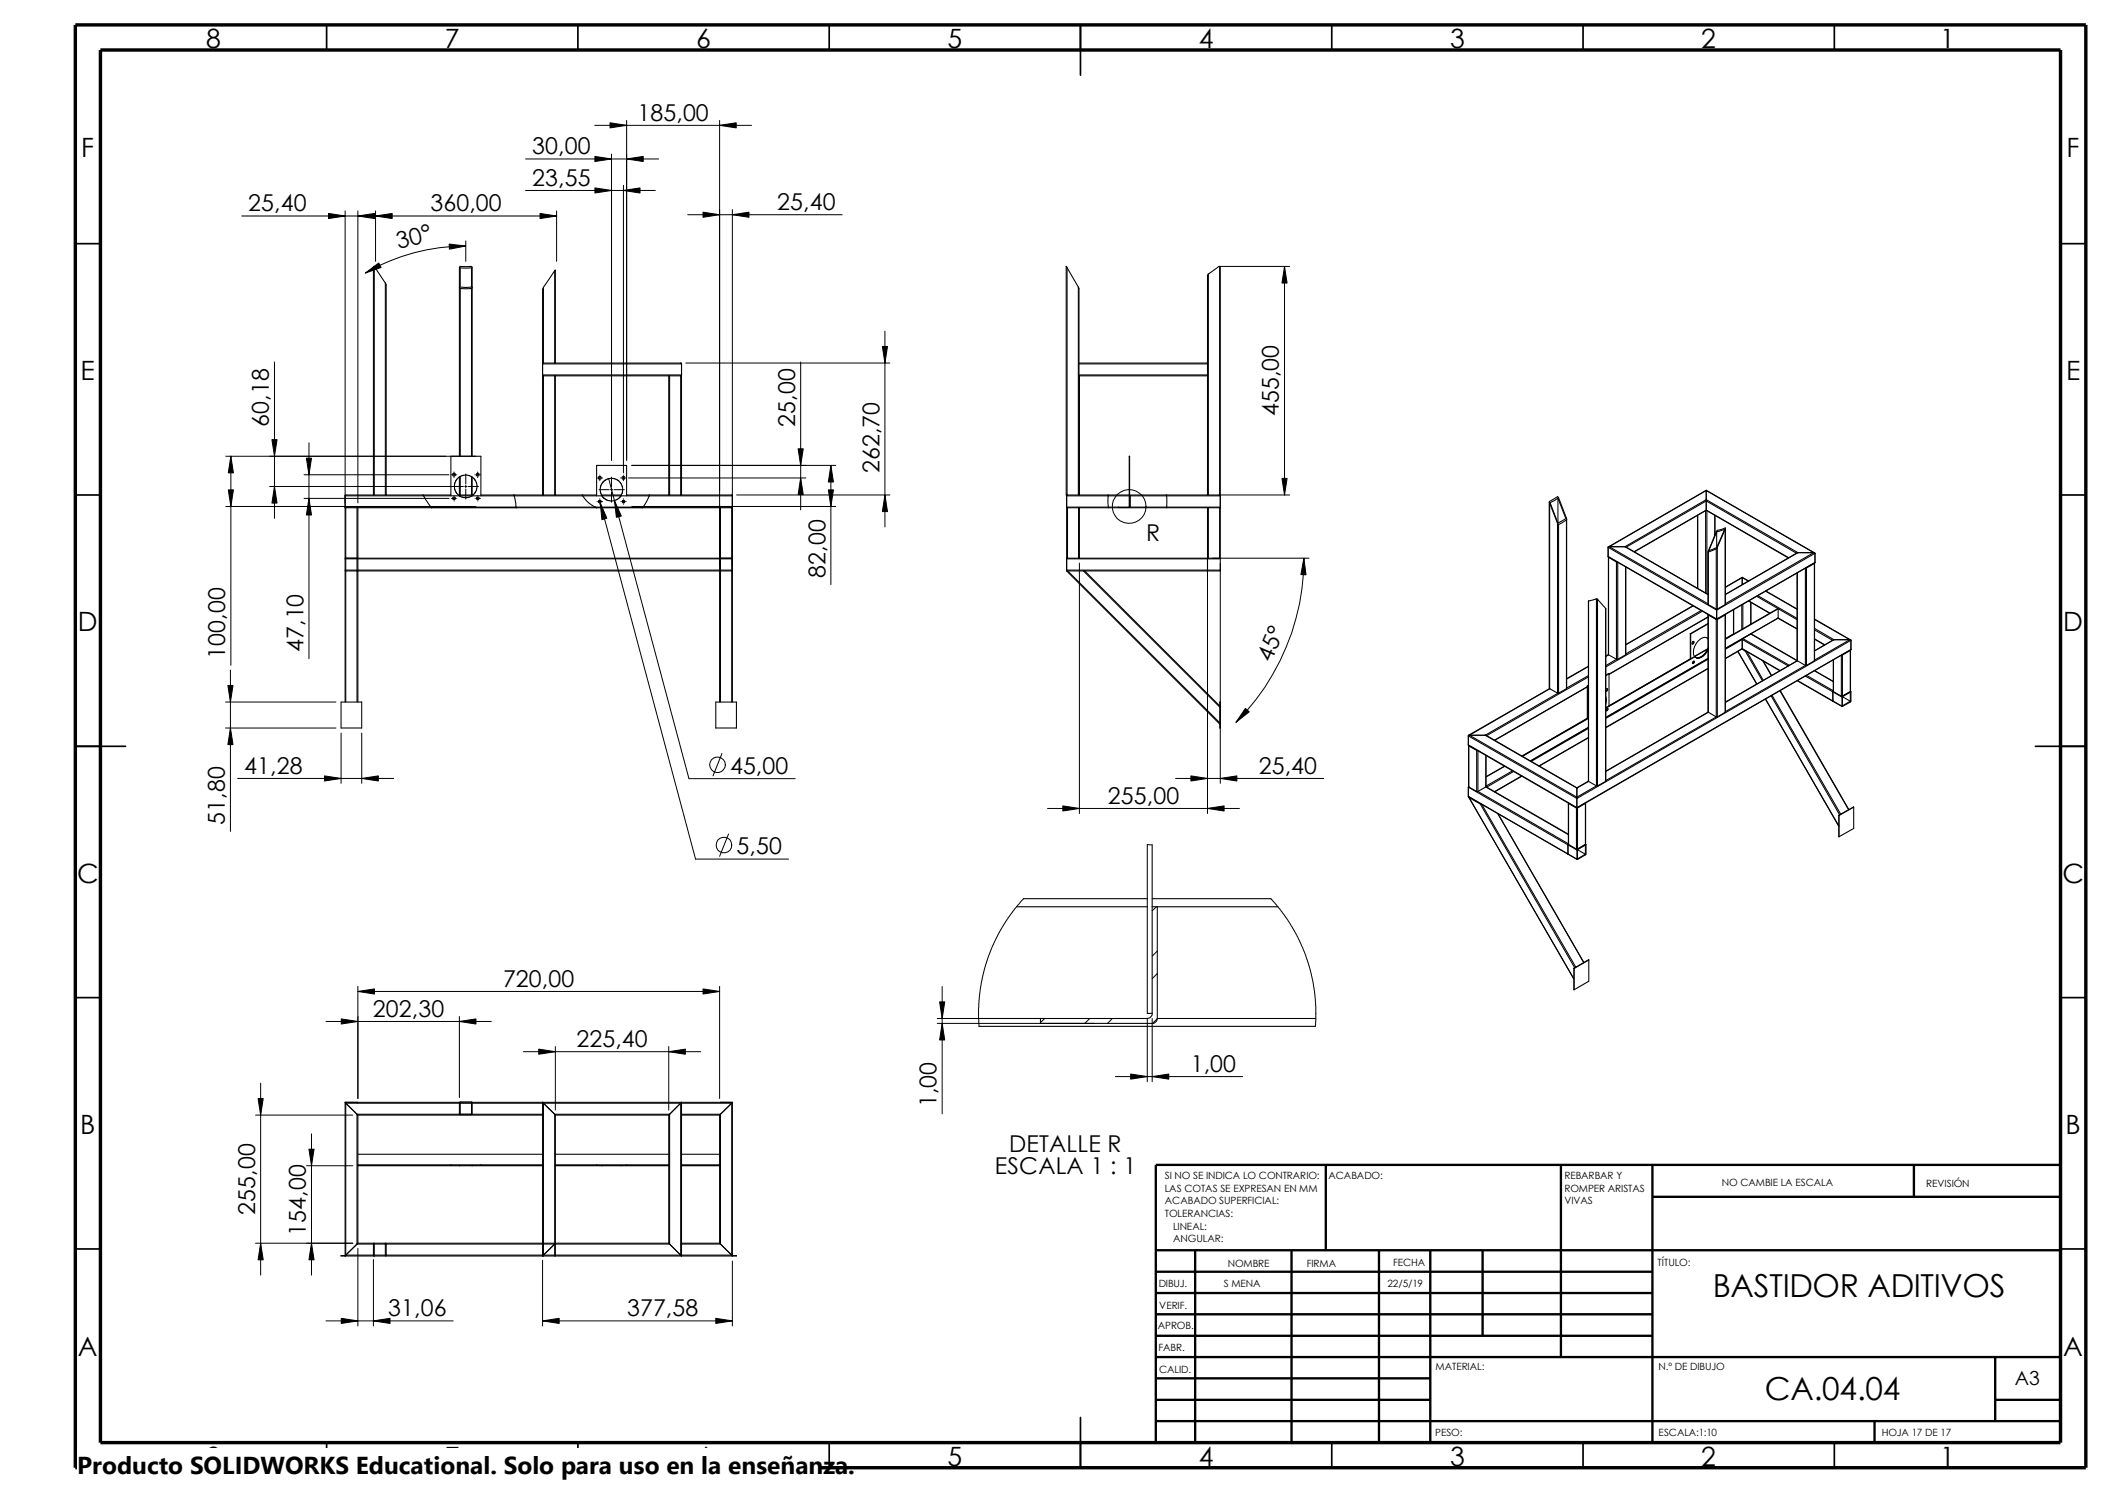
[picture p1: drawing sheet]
<svg xmlns="http://www.w3.org/2000/svg" width="420mm" height="297mm" viewBox="0 0 420 297" stroke-linecap="round" stroke-linejoin="round" font-family="sans-serif">
<g fill="none" stroke="#000" stroke-width=".34">
<path d="M65 5v4.9M115 5v4.9M165 5v4.9M215 5v9.9M265 5v4.9M315 5v4.9M365 5v4.9M15 48.5h5M410 48.5h5M15 98.5h5M410 98.5h5M15 148.5h10"/>
<path d="M405 148.5h10M15 198.5h5M410 198.5h5M15 248.5h5M410 248.5h5M65 287v5M115 287v5M165 287v5M215 282v10M265 287v5M315 287v5M365 287v5"/>
</g>
<g fill="none" stroke="#000" stroke-width=".47">
<path d="M263.8 231.7v17M310.6 231.7v38.3M328.8 231.7v55.3M328.8 238.1h81.2M380.8 231.7v6.4M410 231.7h-180v55.3M230 257.2h98.8M230 253h98.8M230 248.7h180M237.8 248.7v38.3M257 248.7v38.3M274.4 248.7v38.3"/>
<path d="M284.6 248.7v38.3M295 248.7v17M230 278.5h54.6M230 270h180M230 274.2h54.6M230 265.7h98.8M230 261.5h98.8M397 278.5h13M397 270v12.7M230 282.7h180M373 282.7v4.3"/>
</g>
<path d="M15 5h400v287h-400zM20 9.9h390v277.1h-390z" fill="none" stroke="#000" stroke-width=".68" stroke-linecap="butt"/>
<g fill="none" stroke="#000" stroke-width=".21">
<path d="M74.5 53h-.2v45.5M74.5 53h.1M74.5 53v45.5M74.5 53l2.2 3.3M76.7 56.3l.1 .3v41.9M76.7 56.3v42.2M91.4 57.1l.2 .3M91.4 57.1v-3.8l.1-.3h2.4v.1v4M91.4 57.1v33.7M91.6 57.4h2.2M91.6 53.3h2.2v3.8h-2.2zM91.6 57.4v33.4"/>
<path d="M93.8 57.4v33.4M93.9 57.1l-.1 .3M93.9 57.1v33.7M108.1 57.1l-.2 .4v14.7h.2M108.1 57.1v15.1M110.4 53.8l-2.3 3.3M110.4 53.8l.1-.1v18.5M110.4 53.8v18.4M212.1 53l.2 .3v45.2h-.2zM212.3 53.3l2.2 3.8M214.5 57.1l.2 .2v41.2M214.5 57.1v41.4"/>
<path d="M240.4 54.5l-.2 .4v43.6M240.4 54.5v44M242.7 53l-2.3 1.5M242.7 53h.1M242.7 53v45.5M242.8 53v45.5h-.1M242.8 53h.1M107.9 74.6l.2 .2M107.9 72.4v2.2M107.9 72.4h27.7M107.9 74.6h27.7M108.1 74.8h-.2v23.7"/>
<path d="M108.1 72.2l-.2 .2M108.1 74.8v23.7M108.1 74.8h2.3M108.1 72.2h2.3M110.4 74.8h.1M110.4 72.2h.1M110.4 74.8v23.7M110.5 72.2h25l.1 .2M110.5 74.8v23.7M110.5 74.8h22.6M133.1 74.8h.1M133.1 74.8v23.7"/>
<path d="M133.2 74.8v23.7M133.2 74.8h2.2M135.4 74.8h.2v23.7M135.4 74.8v23.7M135.6 74.6l-.2 .2M135.6 72.4v2.2M214.7 74.8h.1M214.7 72.4h25.5M214.7 74.6h25.5M214.7 72.2h25.5M214.8 74.8h25.4M214.8 74.8v23.7"/>
<path d="M68.7 98.6v2.3M68.7 98.6h77M68.8 98.5l-.1 .1M68.8 98.5h5.5M74.3 98.5h.2M74.5 98.5h2.2M76.7 98.5h.1M76.8 98.5h12.9M84.2 98.5l1.7 2.5M89.7 98.6v-7.8h6v7.8M91.2 98.5h.2M91.4 94.9v3.6"/>
<path d="M91.4 98.5h.2M91.6 98.5h2.2M91.6 94.8v3.7M92.7 94.5l.7 .1 .8 .5 .5 .8 .2 .6v.7l-.4 .9-.6 .5-1 .4-1-.1-.6-.3-.6-.7-.3-.7 .1-1.1 .3-.7 .9-.7 1-.2M93.8 98.5h.1M93.8 94.8v3.7M93.9 94.9v3.6M93.9 98.5h.2M95.7 98.5h12.2M102.3 98.5l.4 2.5M107.9 98.5h.2M108.1 98.5h2.3"/>
<path d="M110.4 98.5h.1M110.5 98.5h8.2M115.9 98.5a5.5 5.5 0 0 0 2.8 2.5M118.7 98.6v-6h6v6M119.7 98.5h4M119.8 98.6l.7 .8 .9 .3 1.2-.2 1-.9M123.5 98.6l.4-.8v-.8l-.3-.7-1-1-1.3-.1-1.1 .5-.7 .9-.1 1.1 .4 .9M124.7 98.5h8.4M129.2 98.5l-.8 1.7-.6 .8M133.1 98.5h.1M133.2 98.5h2.2M135.4 98.5h.2"/>
<path d="M135.6 98.5h10M145.6 98.5l.1 .1M145.7 98.6v2.3M212.2 98.6h12.5M212.2 98.6v2.3M220.5 98.5v2.5M224.7 98.5h-12.4l-.1 .1M224.7 90.8v10zM224.7 98.6h18.1M224.7 98.5h18M224.9 98.6v2.3M232.1 98.5a5.1 5.1 0 0 1 0 2.4v.1"/>
<path d="M242.7 98.5l.1 .1M242.8 98.6v2.3M308.2 99.9l.1 37.1M310 99.1l1.5 4.1-1.5 .9M310 99.1l-1.6 .9 1.6 4.1M310 99.1v5M339.5 99.4v.3M339.5 97.5v.1M339.5 97.5l-19.5 11.3M339.5 97.5l21.5 12.5M339.5 99.7l-15.9 9.1M339.5 99.7l18 10.4"/>
<path d="M339.5 99.4l-16.2 9.4M339.5 97.6l-19.3 11.2M339.5 97.6v1.8M339.5 99.7v1.8M339.5 99.4l18.2 10.5M339.5 97.6l21.3 12.3M68.7 100.9l.1 .1M68.7 100.9h77M68.8 101h-.1v10h.1M68.8 111l-.1 .1v2.4l.1 .1M68.8 113.6h-.1v26.1M68.8 101v10"/>
<path d="M68.8 111.2h2.2v2.2h-2.2zM68.8 113.6v26.1M68.8 101h2.2M68.8 111h2.2M68.8 113.6h2.2M71 111h.2M71 101h.2M71 111l.2 .2M71 113.6h.2M71 101v10M71 113.6v26.1M71.2 113.4l-.2 .2"/>
<path d="M71.2 101v10M71.2 111.2v2.2M71.2 113.6v26.1M71.2 101h72M71.2 111h72M71.2 111.2h72M71.2 113.4h72M71.2 113.6h72M85.8 101h16.9M118.6 101h9.2M143.2 101h.1M143.2 111h.1"/>
<path d="M143.2 113.4l.1 .2M143.2 113.6h.1M143.2 101v10M143.2 111.2v2.2M143.2 113.6v26.1M143.3 111l-.1 .2M143.3 111.2h2.3v2.2h-2.3zM143.3 101v10M143.3 113.6v26.1M143.3 101h2.3M143.3 111h2.3M143.3 113.6h2.3"/>
<path d="M145.6 101h.1v10h-.1M145.6 111l.1 .1v2.4l-.1 .1M145.6 113.6h.1v26.1M145.6 101v10M145.6 113.6v26.1M145.7 100.9l-.1 .1M212.2 100.9l.2 .1M212.2 113.4l.2 .2M212.2 111.2v2.2M212.2 111.2h30.6M212.2 113.4h30.6M212.4 101h-.2v10h.2"/>
<path d="M212.4 111l-.2 .2M212.4 101h2.2M212.4 111h2.2M212.4 101v10M212.4 113.6h-.2l30.5 30.5M212.4 113.6h3.2M212.4 113.6l30.3 30.2M214.6 101h.2M214.6 111h.2M214.6 101v10M214.8 101h25.4M214.8 101v10"/>
<path d="M214.8 111h25.4M215.6 113.6h.2M215.6 113.6l27.1 27.1M215.8 113.6l26.9 26.9M222.5 100.9h2.4M224.7 100.8v.1h-12.5M224.9 100.9h17.9M240.2 101h.2M240.2 111h.2M240.2 111v2.6M240.2 101v10M240.4 101h2.3"/>
<path d="M240.4 101v10M240.4 111h2.3M242.7 101h.1v10M242.7 111h.1M242.7 101v10M242.8 100.9l-.1 .1M242.8 111v.2M242.8 113.4v.2h-27M242.8 111.2v2.2M308.3 100.1l1.6 4M308.3 100.1v-.4l1.6-.9 1.8 4.3v.3M308.3 100.1v36.9"/>
<path d="M309.9 104.1l.2 .3M309.9 104.1v33.8M310.1 104.4v33.5M311.7 103.4l-1.6 1M311.7 103.4v33.6M311.7 103.3v33.6M316.1 119.5l-.1 35.9M316.1 119.5v35.9M317.5 119.2h.3M317.5 119.2l-1.4 .3M317.5 119.2h.1M317.6 119.2h.2"/>
<path d="M317.6 119.2v37.1M317.8 119.2v37.1M317.8 119.2h.1M317.8 119.2l1.6 1.8M320 110.7v.1M320 108.9v1.8M320 108.9l21.5 12.5M320 110.7l21.5 12.4M320 110.8v.1M320 110.8v19.5M320 110.8l21.5 12.4M320 110.9l1.6 .9"/>
<path d="M320 110.9v19.4M320.2 108.8l-.2 .1M320.2 108.8l19.6 11.3M320.2 108.8h3.1M321.6 111.8h.2M321.6 111.8v19.3M321.9 111.8v19.3M323.3 108.8h.2M323.3 108.8l16.5 9.5M323.4 112.7v17.6M323.5 112.8l-.1 17.5M323.5 108.8l16.3 9.4"/>
<path d="M337.7 102.5v14.5M337.8 102.5v14.6M339.3 101.6v16.3M339.4 101.6h.1M339.5 101.5h.1M339.5 101.5l-14.3 8.3M339.5 101.5l16.3 9.5M339.5 101.5l-14.3 8.2M339.5 101.5l16.4 9.5M339.6 101.6v16.5M339.8 109.8l.1 10.5M339.9 109.8v10.5"/>
<path d="M341.2 102.5v4M341.2 102.5v3.9M341.5 109.2l-1.6 .6M341.5 109.2v12M341.5 105.8l-1.5 3.8 1.5-.7M341.5 105.8l1.6-.5-1.6 3.6M341.5 105.8v3.1M341.7 108.9l-.2 .3M341.7 108.9v12.3M343.2 105.3l.1-.3-1.8 .6-1.7 4.1 .1 .1M343.2 105.3l-1.5 3.6M343.2 105.3v15"/>
<path d="M343.3 105.1l-.1 15.2M346.6 114.9h.1M346.6 114.9l1.3 .7-1.3-.7M346.6 114.9l-3.3 1.9M346.6 114.9v1.4M347.9 119.5l4.2 2.5M348.3 119.8v4.4M348.4 119.8v4.4M349.5 118.6l8 4.7M349.7 118.5l7.8 4.5M351.3 117.6l6.2 3.6M357.5 110l-14.2 8.2"/>
<path d="M357.5 114v17.4M357.6 114v17.4M357.7 109.9l-.2 .1M357.7 109.9l-14.4 8.4M357.7 109.9h3.1M359.4 113h-.2v19.4M359.4 113v19.4M360.8 109.9l.3 .2M360.8 109.9l-17.5 10.2M361 112.1l-1.6 .9M361 112.1v19.3M361 112v.1"/>
<path d="M361 112v19.4M361 112l-19.5 11.2M361.1 111.9l-.1 .1M361.1 110.1l-19.6 11.3M361.1 111.9l-19.6 11.2M361.1 110.1v1.8M67.9 139.7h4.1v5.1h-4.1zM142.4 139.7h4.1v5.1h-4.1zM242.7 139.7l.1 5.1zM308.3 137l-16.1 9.3M308.3 137l1.6 .9M308.4 137l-16 9.3"/>
<path d="M309.9 137.9h.2M309.9 137.9l-14.4 8.4M311.7 137l-1.6 .9M311.7 136.9v.1M315.8 136.4v6.6M315.8 136.4l.1 .1M315.9 136.5v6.4M316 132.6l-4.3 2.5M316 132.5l-4.3 2.5M316 134.4l-4.3 2.5M316 134.7l-20.2 11.6M316 136.4l-.1 .1"/>
<path d="M316 136.3l-.2 .1M319.4 121v34.4M319.5 138.6v1.4M319.5 138.8v.8M319.8 137l-.1 .3-.2 .2a.25 .25 0 0 0 .3-.1 .25 .25 0 0 0-.1-.4l-.2 .2M320 130.2l-.5 .3M320 130.3l-.5 .3M320 130.3l1.6 .8M320.1 134l-.6 .4M320.1 134v6.5M320.1 134l-.6 .3M321.6 131.1h.3"/>
<path d="M321.6 131.1l-2.1 1.3M323.4 130.3l-1.5 .8M336.3 131.1l-16.2 9.3M336.3 126.1h.1M336.3 126.1v5M336.4 126.1v5M336.8 127.7l.1-.1a.27 .27 0 0 1 .1 .3 .27 .27 0 0 1-.4 .2zM336.8 131.6l.2-.1a.23 .23 0 0 1 0 .4 .23 .23 0 0 1-.3 0zM336.8 120.5l-13.3 7.7M336.9 120.5l-13.4 7.8M336.9 127.6l-.1 .4-.1 .1M337 131.5l-.3 .5"/>
<path d="M337 131.5v.3l-.3 .2M337.2 130.6l-17.7 10.2M337.2 130.6h.1M337.2 130.6l-17.7 10.3M337.4 130.8a2.2 2.2 0 0 0 2.4-1.7 2.42 2.42 0 0 1-2.2 1.8zM338.5 121.5l-15 8.6M338.7 121.6l-19.2 11.1M339.6 126.9l.2 .2M339.7 129.1l-2.5 1.5M339.8 129.1l-2.7 1.5M339.8 122.3l.1 19.4M339.8 129.3a2.45 2.45 0 0 1-2.1 1.6l-.5-.3"/>
<path d="M339.8 127a1.43 1.43 0 0 0-2.1 .7 2.47 2.47 0 0 0-.5 2.9M339.8 128.9a2.48 2.48 0 0 1-2.3 1.9h-.1M339.8 122.7l-19.7 11.5M339.8 133l-20.3 11.8M339.8 131l-20.3 11.7M339.8 131.1l-20.3 11.8M339.8 133l-20.3 11.7M339.8 124.1l-3.4 2M339.8 124l-3.5 2.1M339.9 122.2v.1M339.9 122.3l1.6 .9M339.9 122.3v19.4"/>
<path d="M339.9 120.3l1.6 .9M341.5 123.2h.2M341.5 121.2h.2M341.5 123.2v19.4M341.5 121.2v.2M341.5 123.1v.1M341.5 121.4v1.7M341.7 123.2v19.4M343.2 122.3l-1.5 .9M343.2 122.3v19.4M343.2 120.3l-1.5 .9M343.3 122.2l-.1 .1"/>
<path d="M343.3 122.3l-.1 19.4M344.9 121.3v4.8M344.9 126.1l-1.6 .9M344.9 121.2v4.9M345.7 129.6l3.8 6.5M345.8 129.6l3.7 6.5M346.5 120.4v4.8M346.6 129.1l.6 .4M346.6 127.1v.1M346.6 129l7.5 4.4M346.6 129l-3.3 2M346.6 127.2l-3.3 2"/>
<path d="M346.6 127.2l9.2 5.3M346.6 129l7.6 4.4M346.6 127.2v1.8M346.7 127h.1M346.8 120.2v4.9M346.8 127h.1M346.8 127l9.2 5.3M347.2 129.5h.2M347.2 129.5l3.4 5.9M347.6 129.6l3.2 5.7M348.3 126.1h.1M348.3 126.1l10.9 6.3"/>
<path d="M348.3 126.1l-1.5 .9M348.4 126.1h-.1M348.4 126.1l9.1 5.3M350.7 131.4l1.7 3M350.8 131.5l1.7 2.9M352.4 138.4l13.6 23.7M352.6 138.3l13.6 23.7M353.8 122.9l3.7 2.2M353.8 121.1l-10.5 6.1M353.8 122.9l-10.5 6.1M353.8 121.1v1.8M353.8 121.1l-10.5 6"/>
<path d="M354.1 137.4l13.7 23.7M354.2 137.4l13.6 23.6M357.5 131.4h.1M357.6 131.4l-14.3 8.3M357.6 135.4l7.1 4.1M357.6 135.4l7.1 4M359.2 132.4h.2M359.2 132.4l-15.9 9.2M359.2 134.5l5.5 3.1M359.5 134.4l5.2 3M361 131.4l-1.6 1M361 123.1l7.2 4.2"/>
<path d="M361 127.2l2 1.1M361 123.2l7 4.1M361 125l3.9 2.3M361 125.3l3.6 2.1M361 127.1l2.1 1.2M361 133.4l3.7 2.2M361.1 133.4l3.6 2.2M364.7 139.4v.1M364.7 137.6v1.8M364.7 137.6l1.8 1.1M364.7 139.4l1.8 1.1M364.7 139.5l1.8 1"/>
<path d="M364.7 137.5l.1 .1M364.7 137.5v.1M364.7 131.3v6.2M364.8 131.3v6.3M364.8 137.6l1.6 .9M364.9 127.3l-3.9 2.2M364.9 127.3h3.1M366.4 138.5h.2M366.4 130.3v8.2M366.5 138.7v1.8M366.6 130.3h-.2M366.6 138.5l-.1 .2"/>
<path d="M366.6 130.3v8.2M366.6 138.6v1.8l1.5-.9M366.6 138.6l1.5 .9M366.6 138.6l1.5-.9v1.8M368 127.3l.3 .1M368 127.3l-7 4M368.1 137.6h.2v1.9l-1.7 1h-.1M368.1 129.4l-1.5 .9M368.1 129.4v8.2M368.1 137.6l-1.5 .9M368.2 129.3l-.1 .1M368.2 129.3l-.1 8.3"/>
<path d="M368.2 129.3l-54.5 31.4M368.2 137.5h.1M368.3 129.2l-.1 .1M368.3 127.4v1.8M368.3 127.4l-54.6 31.4M368.3 129.2l-54.6 31.5M292.1 148.2l.1 .2M292.1 148.2l.1 .1M292.1 158.4l19.9 11.5M292.1 158.4l.2 .3 2.2 1.2M292.1 146.4v1.8M292.1 156.6v1.8"/>
<path d="M292.1 146.4l21.6 12.4M292.1 148.2l21.6 12.5M292.1 156.6l19.9 11.5M292.2 148.3v8.2M292.2 148.3l21.5 12.4M292.2 156.5l-.1 .1M292.2 158.6l20.9 36.2M292.2 148.4l1.6 .9M292.2 156.5l1.6 .9M292.2 148.4v8.1M292.4 146.3l-.3 .1M292.4 146.3h3.1"/>
<path d="M292.4 146.3l21.3 12.3M293.8 157.4h.2M293.8 149.3h.2M293.8 149.3v8.1M294 157.4l18 10.5v.2M294 149.4v8M294.5 159.9l.2 .1M294.5 159.9l18.8 32.6M295.5 146.3h.2M295.5 146.3l18.2 10.5M295.6 150.2v6.3M295.6 156.5l16.4 9.5"/>
<path d="M295.6 156.5l-1.6 .9M295.7 150.3l-.1 6.2M295.7 146.3l18 10.4M295.7 156.5l16.3 9.4M297.3 147.2l18.5-10.5-18.4 10.6M299.3 152.4l-3.6 2.1 3.7-2.1M300.9 153.3l-5.2 3.1M301.2 153.5l-5.4 3.1M302.8 154.3l-5.5 3.2M302.8 154.4l-5.4 3.1M312 159.7l.1 .1M312 159.8l.1 8.2"/>
<path d="M312.1 159.8l1.5 .9M312.1 159.8v8.2M313.7 158.6v.2M313.7 156.7v.1M313.7 156.8v1.8M313.7 158.8v1.9M315.5 159.7l-1.6 1M315.5 159.8l-.1 8.2M315.8 142.9l-13 7.5M316 155.4h.1M316 155.4l-2.3 1.3M316 146.8l-9.8 5.6"/>
<path d="M316 144.7l-11.5 6.7M316 144.9l-11.4 6.6M316 146.7l-9.8 5.7M316 142.8l-13.1 7.6M316 142.9l-13.1 7.6M316.1 155.4l-2.4 1.4M316.1 155.4l1.5 .9M317.6 156.3h.2M317.6 156.3l-3.9 2.3M319.4 155.4l-1.6 .9M319.7 141v-.1a.22 .22 0 0 1 .2 .3 .22 .22 0 0 1-.4 .1zM319.8 140.9l-.3 .5"/>
<path d="M319.8 140.9v.3l-.2 .2M339.9 141.6l-20.4 11.8M339.9 141.7l-20.4 11.8M339.9 141.7l1.6 .9M341.5 142.6h.2M341.5 142.6l-22 12.7M343.2 141.7l-1.5 .9M203.6 178.8h24.7M228.3 168v33.6h.9M229.2 168.1v33.5M229.2 178.8h23.7M294.8 160l18.7 32.4"/>
<path d="M298 161.8l17.1 29.7M298.1 161.9l17 29.6M312 169.9h.1M312 168.1l1.7 1M312 169.9l1.7 1M312 168.1v1.8M312 169.9l1.8 1.1M312.1 168l1.5 .9M313.6 168.9h.3M313.6 160.7h.3M313.6 160.7v8.2M313.7 160.7h.1"/>
<path d="M313.7 169.1v1.8M313.9 168.9l-.2 .2M313.9 169l1.5-.9v1.8M313.9 160.7v8.2M313.9 169v1.9l1.5-1M313.9 169l1.5 .9M315.4 168h.2l-.1 2-1.6 1-.2-.1M315.4 168l-1.5 .9M315.5 167.9l-.1 .1M315.5 168h.1M365.8 164.3l-14.6-25.2 14.6 25.3M365.8 162.2h.1"/>
<path d="M365.8 162.2l.1 4.3M365.9 162.2v4.3M368.8 160.6l-2.9 1.6M368.8 160.6v4.2l-2.9 1.7M368.8 160.6l-3 1.6M202.3 180.4h26M229.2 180.4h25.1M230.3 180.4v22.2M313.1 192.6l.1 4.3M313.1 192.6l.1 .1M313.1 196.8l.1 .1M316.1 191l-2.9 1.7"/>
<path d="M316.1 191v4.2l-2.9 1.7M316.1 191l-3 1.6M68.7 219.3l.1 .2M68.7 219.3h22.7M68.7 219.3v30.6M68.8 219.5h22.6M68.8 219.5l2.2 2.2M68.8 219.5v30.2M71 219.3l.2 .2M91.6 219.4h2.2v2.2h-2.2zM91.6 219.5h2.2M93.9 219.5h14"/>
<path d="M93.9 219.3h51.8M108.1 219.5l-.2-.2v28.2M108.1 219.5v27.8M108.1 219.5h27.3M108.1 219.5l2.3 2.2M135.4 219.5l-2.2 2.2M135.4 219.5v30.2M135.6 219.3l-.2 .2M135.6 219.3v30.6l-.2-.2M135.6 219.5h10M145.6 219.5v30.2M145.6 219.5l-2.3 2.2"/>
<path d="M145.7 219.3l-.1 .2M145.7 219.3v30.6M194.8 204.2h66.9M207 202.6v1h22.2a1.01 1.01 0 0 0 1.1-1M229.2 201.6a1.01 1.01 0 0 1-.9 1h-33.6M230.3 202.6h31.5M71 221.7l.2 .1M71 221.7h20.4M71 221.7v25.8M71.2 231.7h36.7M71.2 221.8h36.7M71.2 221.8v25.5"/>
<path d="M71.2 231.8h36.7M71.2 231.9h20.2M71.2 229.6h36.7M89.7 231.7v.1M91.4 221.6l.1 .1h2.4v-.1M91.4 221.6v-2.2l.1-.2h2.4v2.4M91.4 231.9h2.5M91.4 231.8v.1M93.9 221.7h14M93.9 231.9h14M93.9 231.8v.1M95.7 231.7v.1"/>
<path d="M110.4 221.7l.1 .1M110.4 221.7v25.6M110.4 221.7h22.8M110.5 231.7h22.6M110.5 221.8v25.5M110.5 221.8h22.6M110.5 231.8h22.6M110.5 231.9h9.3M110.5 229.6h22.6M118.7 231.7v.1M119.8 231.9h3.8M119.8 231.8v.1"/>
<path d="M123.6 231.9h9.5M123.6 231.8v.1M124.7 231.7v.1M133.1 221.8v25.5M133.2 221.7l-.1 .1M133.2 221.7v25.8M135.6 221.7h7.7M135.6 231.7h7.6M135.6 221.8h7.6M135.6 231.8h7.6M135.6 231.9h7.6M135.6 229.6h7.6"/>
<path d="M143.2 221.8v25.5M143.3 221.7l-.1 .1M143.3 221.7v25.8M68.7 249.8l-.8 .1h40.2M68.8 249.7l-.1 .2M68.8 249.7h5.5M71 247.5h3.3M71 247.5l-2.2 2.2M71.2 247.3l-.2 .2M71.2 247.3h3.2M74.3 249.6l.1 .3M74.3 247.5v2.1"/>
<path d="M74.3 247.5l.2-.2h2.2l.1 .2M74.3 249.7l.2 .2M74.3 249.6v.1M74.5 247.5h2.2v2.2h-2.2zM76.7 247.3h31.2M76.8 247.5v2.2M76.8 249.7l-.1 .2M76.8 249.7h31.1M76.8 247.5h31.1M107.9 249.7l.1 .1M107.9 249.7l.2 .2M107.9 247.5v2.2"/>
<path d="M108.1 249.9h2.3M108.1 247.3l-.2 .2M108.1 247.3h2.3M110.4 247.3l.1 .2M110.4 247.5h-2.3v2.2M110.4 247.5v2.2h-2.3M110.4 247.5l-2.3 2.2M110.5 247.3h.1M110.5 247.5v2.2M110.5 249.7l-.1 .2M110.5 249.7h24.9M110.5 247.5h22.7"/>
<path d="M110.5 247.3h22.6M133.1 247.3l.1 .2M133.2 247.5l2.2 2.2M135.6 249.7h10M135.6 247.5h7.7M135.6 247.3h7.6M143.2 247.3l.1 .2M143.3 247.5l2.3 2.2M145.6 249.7l.1 .2M145.7 249.8l.8 .1h-36.1"/>
<circle cx="90.3" cy="99.1" r=".26"/>
<circle cx="90.3" cy="94.4" r=".3"/>
<circle cx="95" cy="94.4" r=".3"/>
<circle cx="95.1" cy="99.1" r=".28"/>
<circle cx="119.3" cy="99.8" r=".26"/>
<circle cx="119.3" cy="95.1" r=".29"/>
<circle cx="124" cy="95.1" r=".29"/>
<circle cx="124.1" cy="99.8" r=".28"/>
</g>
<g fill="none" stroke="#000" stroke-width=".2">
<path d="M104.6 37.9h25.8M104.6 31.6h26.4M118.3 24.9h31.2M121.7 30.6v61M124 36.9v57.2M124.7 24v67.6M143.2 24v88.6M48.1 43h62.6M68.7 42v58M71.2 42v58M74.7 42v10M92.7 48.9a39.6 39.6 0 0 0-20 5.4"/>
<path d="M92.7 47.9v4.1M110.7 42v10M136.8 42.7h30.8M145.7 41.7v70.9M242.5 53h14.1M255.6 53v45.5M54.6 72v31.1M136.4 72.2h40.6M159.3 72v29.4M176.1 65.9v38.9M44.9 90.8h49.8M45.9 90.8v41.5"/>
<path d="M53.6 96.8h38.6M60.5 94.4h28.8M60.5 99.1h28.8M61.5 88.1v42.9M89.8 94.4h.1M89.8 99.1h.1M90.1 94.4h.5M90.1 99.1h.5M90.3 93.9h.1M90.3 94.2v.5M90.3 94.9v.1M90.3 98.6h.1"/>
<path d="M90.3 98.9v.5M90.3 99.7h.1M90.8 94.4h.1M90.8 99.1h.1M92.5 96.8h.4M92.7 94.3v2M92.7 96.5v.5M92.7 97.3v2M93.2 96.8h2M94.5 94.4h.1M94.5 99.1h.1M94.8 94.4h.5"/>
<path d="M94.8 99.1h.5M95 93.9h.1M95 94.2v.5M95 94.9v.1M95 98.6h.1M95 98.9v.5M95 99.7h.1M95.5 94.4h.1M95.5 99.1h.1M118.8 95.1h.1M118.8 99.8h.1M119.1 95.1h.5"/>
<path d="M119.1 99.8h.5M119.2 97.4h2M119.3 99.5l19.1 71.4h18.5M119.3 94.5v.1M119.3 94.8v.5M119.3 95.5v.1M119.3 99.2v.1M119.3 99.5v.5M119.8 95.1h.1M119.8 99.8h.1M121.1 95.2l16 59.7h21.1M121.5 97.4h.4"/>
<path d="M121.7 94.9v2M121.7 97.2v.5M121.7 97.9v2M122.2 97.4h2M123.5 95.1h.1M123.5 99.8h.1M123.8 95.1h.5M123.8 99.8h.5M124 94.5v.1M124 94.8v.5M124 95.5v.1M124 99.2v.1"/>
<path d="M124 99.5v.5M124.5 95.1h.1M124.5 99.8h.1M125.1 95.1h35.2M125.7 92.6h40.6M146.6 98.5h30.4M165.3 92.6v23.7M242.5 98.5h14.1M44.9 100.8h49.8M119.3 100.3h.1M124 100.3h.1M125.7 100.8h40.6"/>
<path d="M214.8 112v49.8M240.2 112v49.8M241.3 111h19.1M242.8 112v43.8M259.4 111a46.3 46.3 0 0 1-13.5 32.7M44.9 139.7h21.9M45.8 133.3v32.1M44.9 144.8h21.9M47.3 154.9h31M67.9 145.8v10M72 145.8v10M143.6 149.9l-1.7 4.4"/>
<path d="M233.9 154.9h29.5M144.9 165.9l-1.7 4.4M203.6 178.8l-2 2.4-1.9 2.7-1.6 2.9-1.6 3.8-.9 3.2-.6 2.9-.3 3.8 .1 3.7M208.4 160.8h38.2M228.3 168l.9 .1M252.9 178.8l2.6 3.1 1.5 2.4 1.7 3.2 1.1 2.6 1.1 3.7 .6 3.4 .3 2.9-.1 4.1M71.2 197.2h72M71.2 196.2v22.3M143.2 196.2v22.3M187.5 196.3v25.3M230.1 180.4l-.9 .8M230.3 189.2l-1.1 1"/>
<path d="M230.3 193.7l-1.1 1M51.9 215.5v38.2M64.9 203.2h32.8M91.4 202.2v16.2M104.1 209.2h35.3M110.5 208.2v12.6M133.1 208.2v12.6M186.5 203.6h31.1M186.5 202.6h31.1M207.9 202.6l-.9 .8M216.8 202.6l-1 1M221.3 202.6l-1 1"/>
<path d="M221.9 214.2h25.3M228.3 202.6v12.6M229.2 202.6v12.6M230.3 202.6l-1 1M50.8 221.8h19.4M61 231.9h9.2M62 225.6v28.1M50.8 247.3h19.4M71.2 248.3v15.5M74.3 250.6v13.2M107.9 250.7v13.1M145.7 250.9v12.9"/>
<path d="M64.9 262.8h25.3M107.9 262.8h37.8"/>
<circle cx="224.7" cy="100.8" r="3.4"/>
<circle cx="142.8" cy="152.1" r="1.56"/>
<circle cx="144" cy="168.1" r="1.56"/>
</g>
<g fill="#000" stroke="#000" stroke-width=".2">
<path d="M118.4 31.1l3.3 .5-3.3 .5zM118.4 37.4l3.3 .5-3.3 .5zM124 37.9l3.3-.5v1zM124.7 31.6l3.3-.5v1zM121.4 24.4l3.3 .5-3.3 .5zM143.2 24.9l3.3-.5v1zM65.4 42.5l3.3 .5-3.3 .5zM71.2 43l3.3-.5v1zM72.7 54.3l2.7-2 .4 .9zM74.7 43l3.3-.5v1zM89.4 48.6l3.3 .3-3.3 .7zM107.4 42.5l3.3 .5-3.3 .5z"/>
<path d="M139.9 42.2l3.3 .5-3.3 .5zM145.7 42.7l3.3-.5v1zM255.6 53l.5 3.3h-1zM175.6 68.9h1l-.5 3.3zM45.9 90.8l.5 3.3h-1zM54.1 87.5h1l-.5 3.3zM54.6 96.8l.5 3.3h-1zM61.5 99.1l.5 3.3h-1zM61 91.1h1l-.5 3.3zM122.3 99.6l1.3 3.1-1 .2zM158.8 89.3h1l-.5 3.3zM159.3 95.1l.5 3.3h-1z"/>
<path d="M165.3 92.6l.5 3.3h-1zM176.1 98.5l.5 3.3h-1zM255.1 95.2h1l-.5 3.3zM45.4 97.5h1l-.5 3.3zM119.4 100l1.3 3.1-.9 .3zM164.8 97.5h1l-.5 3.3zM259.4 111l.4 3.3h-1zM45.3 136.4h1.1l-.6 3.3zM45.8 144.8l.6 3.3h-1.1zM64.6 154.3l3.3 .6-3.3 .5zM72 154.9l3.3-.6v1.1zM236.9 154.3l3.3 .6-3.3 .5z"/>
<path d="M242.8 154.9l3.3-.6v1.1zM247.8 140.9l.7 .7-2.6 2.1zM211.5 160.3l3.3 .5-3.3 .5zM240.2 160.8l3.3-.5v1zM71.2 197.2l3.3-.5v1zM139.9 196.7l3.3 .5-3.3 .5zM67.9 202.7l3.3 .5-3.3 .5zM91.4 203.2l3.3-.5v1zM107.2 208.7l3.3 .5-3.3 .5zM133.1 209.2l3.3-.5v1zM187.5 203.6l.5 3.3h-1.1zM186.9 199.3h1.1l-.5 3.3z"/>
<path d="M225 213.7l3.3 .5-3.3 .5zM229.2 214.2l3.3-.5v1zM51.4 218.5h1l-.5 3.3zM61.5 228.6h1l-.5 3.3zM51.9 247.3l.5 3.3h-1zM62 247.3l.5 3.3h-1zM67.9 262.3l3.3 .5-3.3 .5zM74.3 262.8l3.3-.5v1zM107.9 262.8l3.4-.5v1zM142.4 262.3l3.3 .5-3.3 .5z"/>
</g>
<path d="M15.4 288h147.9v9h-147.9z" fill="#fff"/>
<g font-size="6.3">
<text x="340.8" y="258">BASTIDOR ADITIVOS</text>
<text x="351.1" y="278.5">CA.04.04</text>
</g>
<g font-size="5.3">
<text x="41" y="9.6">8</text>
<text x="88.5" y="9.6">7</text>
<text x="138.5" y="9.6">6</text>
<text x="188.5" y="9.6">5</text>
<text x="238.5" y="9.6">4</text>
<text x="288.5" y="9.6">3</text>
<text x="338.5" y="9.6">2</text>
<text x="386" y="9.6">1</text>
<text x="16.2" y="31.3">F</text>
<text x="411.2" y="31.3">F</text>
<text x="16" y="75.6">E</text>
<text x="411.1" y="75.6">E</text>
<text x="15.5" y="125.6">D</text>
<text x="410.5" y="125.6">D</text>
<text x="15.3" y="175.6">C</text>
<text x="410.3" y="175.6">C</text>
<text x="16" y="225.6">B</text>
<text x="411" y="225.6">B</text>
<text x="15.5" y="269.8">A</text>
<text x="410.5" y="269.8">A</text>
<text x="41" y="291.5">8</text>
<text x="88.5" y="291.5">7</text>
<text x="138.5" y="291.5">6</text>
<text x="188.5" y="291.5">5</text>
<text x="238.5" y="291.5">4</text>
<text x="288.5" y="291.5">3</text>
<text x="338.5" y="291.5">2</text>
<text x="386" y="291.5">1</text>
</g>
<text font-size="4.9" x="15.4" y="293.2">Producto SOLIDWORKS Educational. Solo para uso en la enseñanza.</text>
<g font-size="4.6">
<text x="126.8" y="24">185,00</text>
<text x="105.9" y="30.7">30,00</text>
<text x="105.9" y="37">23,55</text>
<text x="154.6" y="41.8">25,40</text>
<text x="49.4" y="42">25,40</text>
<text x="85.6" y="42">360,00</text>
<text x="79.3" y="49.5" transform="rotate(-14 79.3 49.5)">30°</text>
<text x="254.5" y="82.8" transform="rotate(-90 254.5 82.8)">455,00</text>
<text x="53.5" y="84.9" transform="rotate(-90 53.5 84.9)">60,18</text>
<text x="158.2" y="84.9" transform="rotate(-90 158.2 84.9)">25,00</text>
<text x="175" y="94.1" transform="rotate(-90 175 94.1)">262,70</text>
<text x="228" y="107.7">R</text>
<text x="164.2" y="115" transform="rotate(-90 164.2 115)">82,00</text>
<text x="44.8" y="131" transform="rotate(-90 44.8 131)">100,00</text>
<text x="60.4" y="129.7" transform="rotate(-90 60.4 129.7)">47,10</text>
<text x="252.9" y="131.8" transform="rotate(-67 252.9 131.8)">45°</text>
<text x="48.6" y="153.9">41,28</text>
<text x="145.2" y="153.9">45,00</text>
<text x="250.4" y="153.9">25,40</text>
<text x="220.4" y="159.9">255,00</text>
<text x="44.7" y="164.1" transform="rotate(-90 44.7 164.1)">51,80</text>
<text x="146.6" y="169.9">5,50</text>
<text x="100.1" y="196.3">720,00</text>
<text x="74.2" y="202.3">202,30</text>
<text x="114.7" y="208.3">225,40</text>
<text x="236.9" y="213.2">1,00</text>
<text x="186.4" y="220.3" transform="rotate(-90 186.4 220.3)">1,00</text>
<text x="198" y="233.6">ESCALA 1 : 1</text>
<text x="200.8" y="229.1">DETALLE R</text>
<text x="50.8" y="241.7" transform="rotate(-90 50.8 241.7)">255,00</text>
<text x="60.9" y="245.8" transform="rotate(-90 60.9 245.8)">154,00</text>
<text x="77.3" y="261.8">31,06</text>
<text x="124.8" y="261.8">377,58</text>
</g>
<text font-size="3.9" x="400.9" y="275.5">A3</text>
<g font-size="2">
<text x="231.8" y="234.6">SI NO SE INDICA LO CONTRARIO:</text>
<text x="231.8" y="237.1">LAS COTAS SE EXPRESAN EN MM</text>
<text x="231.8" y="239.6">ACABADO SUPERFICIAL:</text>
<text x="264.3" y="234.6">ACABADO:</text>
<text x="311.3" y="239.5">VIVAS</text>
<text x="311.3" y="234.5">REBARBAR Y</text>
<text x="311.3" y="237">ROMPER ARISTAS</text>
<text x="342.6" y="236">NO CAMBIE LA ESCALA</text>
<text x="383.3" y="236.2">REVISIÓN</text>
<text x="231.8" y="242.1">TOLERANCIAS:</text>
<text x="233.4" y="244.6">LINEAL:</text>
<text x="233.4" y="247.1">ANGULAR:</text>
<text x="260" y="252">FIRMA</text>
<text x="277.2" y="251.9">FECHA</text>
<text x="329.8" y="251.9">TÍTULO:</text>
<text x="230.5" y="256.1">DIBUJ.</text>
<text x="243.5" y="256.1">S MENA</text>
<text x="244.3" y="252">NOMBRE</text>
<text x="276" y="255.9">22/5/19</text>
<text x="230.7" y="260.4">VERIF.</text>
<text x="230.4" y="264.5">APROB.</text>
<text x="230.5" y="268.8">FABR.</text>
<text x="230.6" y="273.2">CALID.</text>
<text x="285.6" y="272.5">MATERIAL:</text>
<text x="330" y="272.5">N.º DE DIBUJO</text>
<text x="285.6" y="285.6">PESO:</text>
<text x="330" y="285.6">ESCALA:1:10</text>
<text x="374.4" y="285.6">HOJA 17 DE 17</text>
</g>
</svg>
